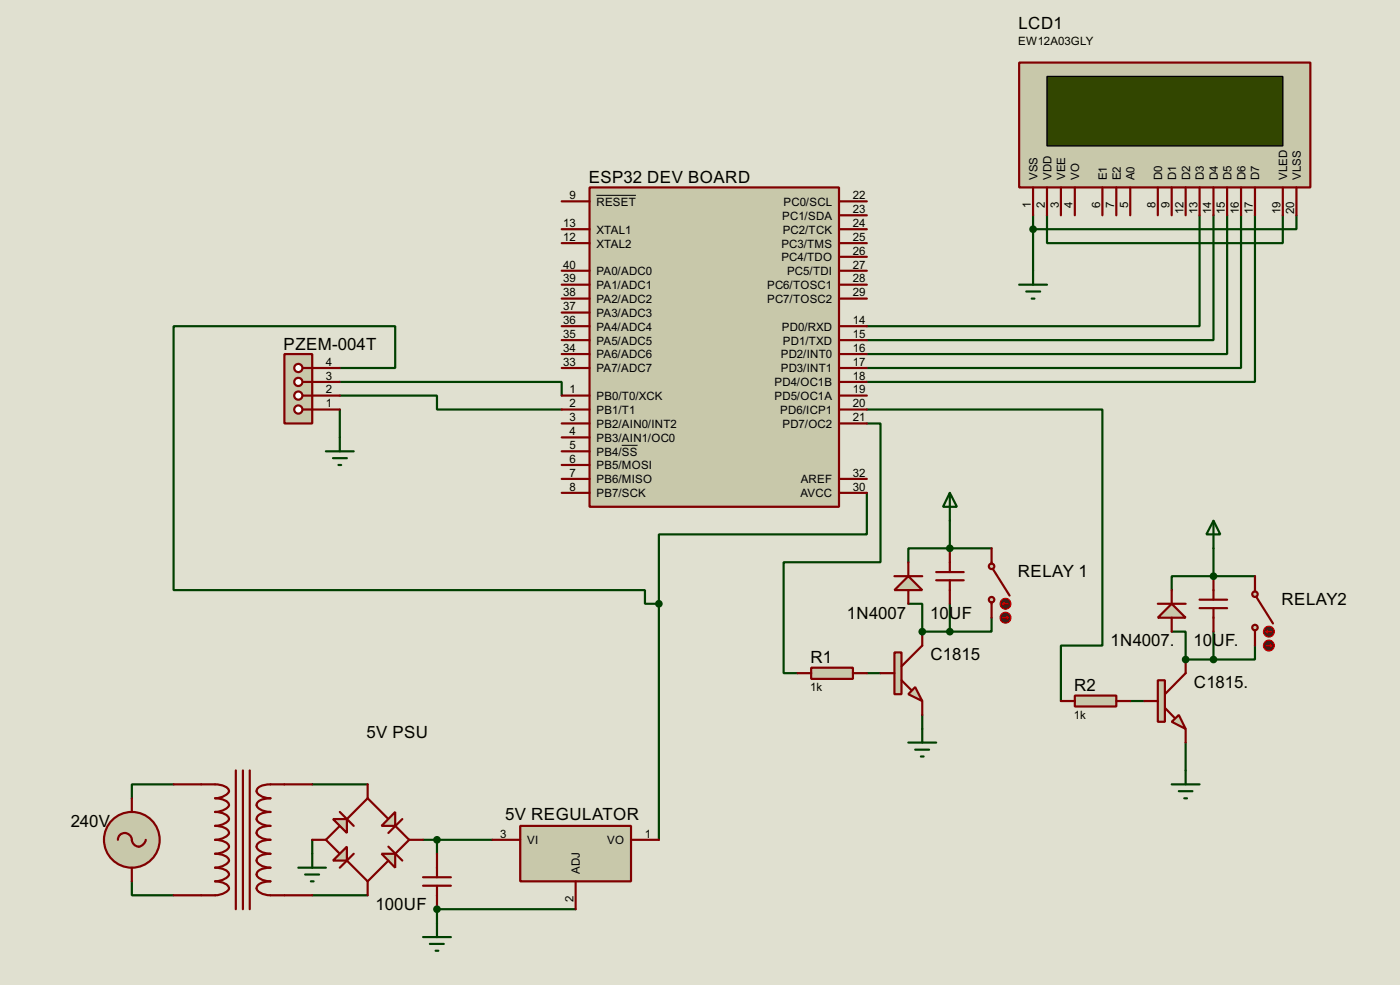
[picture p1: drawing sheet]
<svg xmlns="http://www.w3.org/2000/svg" width="256mm" height="180mm" viewBox="0 0 256 180" stroke-linecap="round" stroke-linejoin="round" font-family="sans-serif">
<path d="M0 0h256.5v180.3h-256.5z" fill="#e0e0d0"/>
<path d="M31.8 143.6h-7.6v2.5M57.2 143.6h10.2M57.2 153.7v2.6M77.5 153.7h12.7M80.1 153.7v2.6M24.2 161.3v2.6h7.6M57.2 163.9h10.2M80.1 166.4v2.6" fill="none" stroke="#004000" stroke-width=".4"/>
<circle cx="80.1" cy="166.4" r=".2" fill="#004000"/>
<g fill="none" stroke="#004000" stroke-width=".4">
<path d="M189.3 39.4v10.2M191.8 39.4v5.1h43.2v-5.1M219.8 39.4v20.3h-61M222.3 39.4v22.9h-63.5M224.8 39.4v25.4h-66M227.4 39.4v28h-68.6M229.9 39.4v30.5h-71.1M237.5 39.4v2.6h-48.2M62.3 72.4h17.8v2.6h22.8M62.3 69.9h40.6v2.5M62.3 67.4h10.1v-7.7h-40.6v48.3h86.4v2.5h2.5M62.3 75v5.1"/>
<path d="M158.8 77.5h2.5v25.4h-17.7v20.3h2.5M158.8 90.2v7.6h-38.1v12.7M120.7 110.5v43.2M158.8 123.2h2.5M80.1 166.4h25.4"/>
</g>
<circle cx="169" cy="115.6" r=".2" fill="#004000"/>
<path d="M166.4 110.5h2.6v5.1M174 100.4h-7.6v2.5M169 130.9v2.5" fill="none" stroke="#004000" stroke-width=".4"/>
<circle cx="174" cy="100.4" r=".2" fill="#004000"/>
<path d="M169 115.6h5M174 100.4h7.7M174 110.5v5.1M181.7 113.1v2.5h-7.7M207.1 128.3h2.5" fill="none" stroke="#004000" stroke-width=".4"/>
<circle cx="217.2" cy="120.7" r=".2" fill="#004000"/>
<path d="M214.7 115.6h2.5v5.1M222.3 105.5h-7.6v2.5" fill="none" stroke="#004000" stroke-width=".4"/>
<circle cx="222.3" cy="105.5" r=".2" fill="#004000"/>
<path d="M158.8 75h43.2v43.2h-7.6v10.1M174 95.3v5.1M222.3 100.4v5.1h7.6M222.3 115.6v5.1M229.9 118.2v2.5h-7.6M217.2 120.7h5.1M217.2 135.9v5.1" fill="none" stroke="#004000" stroke-width=".4"/>
<path d="M108 34.3h45.7v58.5h-45.7z" fill="#c8c8aa" stroke="#800000" stroke-width=".4"/>
<g fill="none" stroke="#800000" stroke-width=".4">
<path d="M102.9 36.9h5.1M153.7 36.9h5.1M153.7 39.4h5.1M102.9 44.5h5.1M102.9 42h5.1M102.9 59.7h5.1M102.9 49.6h5.1M102.9 52.1h5.1M102.9 54.7h5.1M102.9 57.2h5.1M153.7 44.5h5.1M153.7 42h5.1"/>
<path d="M153.7 59.7h5.1M153.7 47h5.1M153.7 49.6h5.1M153.7 52.1h5.1M153.7 54.7h5.1M102.9 72.4h5.1M102.9 75h5.1M102.9 77.5h5.1M102.9 62.3h5.1M102.9 64.8h5.1M102.9 67.4h5.1M153.7 72.4h5.1"/>
<path d="M153.7 75h5.1M153.7 77.5h5.1M153.7 62.3h5.1M153.7 64.8h5.1M153.7 67.4h5.1M153.7 69.9h5.1M102.9 80.1h5.1M102.9 82.6h5.1M102.9 85.1h5.1M102.9 87.7h5.1M102.9 90.2h5.1M153.7 87.7h5.1"/>
<path d="M153.7 90.2h5.1M31.8 143.6h7.6a3.3 3.3 0 0 1 2.4 .8 .89 .89 0 0 1-.7 1.2l-1.1 .4-.6 .1a3.3 3.3 0 0 1 2.4 .9l.2 .4a2.75 2.75 0 0 1-2.6 1.2 2.37 2.37 0 0 1 2.6 1.3 2.75 2.75 0 0 1-2.6 1.3 3.2 3.2 0 0 1 2.4 .9l.2 .4a2.75 2.75 0 0 1-2.6 1.2 3.3 3.3 0 0 1 2.4 .9 .9 .9 0 0 1-.7 1.2l-1.1 .4-.6 .1a3.3 3.3 0 0 1 2.4 .8 .89 .89 0 0 1-.7 1.2l-1.1 .4-.6 .1a3.3 3.3 0 0 1 2.4 .9l.2 .4a2.75 2.75 0 0 1-2.6 1.2 2.37 2.37 0 0 1 2.6 1.3 2.75 2.75 0 0 1-2.6 1.3h-7.6M43.2 141v25.4M44.5 141v25.4M45.8 141v25.4M57.2 143.6h-7.6a2.96 2.96 0 0 0-2.5 .8 .91 .91 0 0 0 .6 1.2l1.1 .4 .8 .1a2.96 2.96 0 0 0-2.5 .9 .88 .88 0 0 0 .6 1.2l1.1 .3 .8 .1a2.92 2.92 0 0 0-2.5 .9 .88 .88 0 0 0 .6 1.2l1.1 .4 .8 .1a2.89 2.89 0 0 0-2.5 .9 .89 .89 0 0 0 .6 1.2l1.1 .3 .8 .1a2.96 2.96 0 0 0-2.5 .9 .92 .92 0 0 0 .6 1.2l1.1 .4 .8 .1a2.96 2.96 0 0 0-2.5 .8 .91 .91 0 0 0 .6 1.2l1.1 .4 .8 .1a2.96 2.96 0 0 0-2.5 .9 .88 .88 0 0 0 .6 1.2l1.1 .3 .8 .1a2.92 2.92 0 0 0-2.5 .9 .88 .88 0 0 0 .6 1.2l1.1 .4 .8 .1h7.6"/>
</g>
<path d="M109.3 35.8h7.2M113.9 81.5h2.9" fill="none" stroke="#000" stroke-width=".18"/>
<path d="M69.9 156.3h2.5v2.5z" fill="#c8c8aa" stroke="#800000" stroke-width=".4"/>
<path d="M62.3 148.6l2.5 2.6M62.3 151.2l-2.6 2.5 2.6 2.6M63.6 149.9l3.8-3.8 3.8 3.8M63.6 157.5l3.8 3.8 3.8-3.8M64.8 156.3l-2.5 2.5M71.2 155l2.5 2.5M72.4 151.2l2.6 2.5-2.6 2.6M73.7 149.9l-2.5 2.6" fill="none" stroke="#800000" stroke-width=".4"/>
<g fill="#c8c8aa" stroke="#800000" stroke-width=".4">
<path d="M72.4 148.6v2.6h-2.5z"/>
<path d="M61 149.9h2.6v2.6z"/>
<path d="M63.6 155v2.5h-2.6z"/>
</g>
<path d="M57.2 153.7h2.5M67.4 143.6v2.5M75 153.7h2.5M67.4 161.3v2.6" fill="none" stroke="#800000" stroke-width=".4"/>
<circle cx="24.1" cy="153.7" r="5.1" fill="#c8c8aa" stroke="#800000" stroke-width=".4"/>
<path d="M21.6 153.7a1.32 1.32 0 0 1 1.5-1.2 1.32 1.32 0 0 1 1.1 1.5 1.27 1.27 0 0 0 1.4 .9 1.27 1.27 0 0 0 1.1-1.2M24.2 146.1v2.5M24.2 158.8v2.5M80.1 156.3v4.3M77.5 162.1h5.1M77.5 160.6h5.1M80.1 162.1v4.3" fill="none" stroke="#800000" stroke-width=".4"/>
<path d="M54.7 158.8h5M57.2 156.3v2.5M55.9 160.1h2.6M57 161.3h.5M77.5 171.5h5.1M78.8 172.8h2.5M79.8 174h.5M80.1 169v2.5" fill="none" stroke="#004000" stroke-width=".4"/>
<path d="M95.3 151.2h20.3v10.1h-20.3z" fill="#c8c8aa" stroke="#800000" stroke-width=".4"/>
<path d="M90.2 153.7h5.1M115.6 153.7h5.1M105.5 161.3v5.1" fill="none" stroke="#800000" stroke-width=".4"/>
<g fill="#004000" stroke="#004000" stroke-width=".4">
<circle cx="80" cy="153.7" r=".5"/>
<circle cx="80" cy="166.4" r=".5"/>
</g>
<path d="M186.7 11.5h53.4v22.8h-53.4z" fill="#c8c8aa" stroke="#800000" stroke-width=".4"/>
<path d="M191.8 14h43.2v12.7h-43.2z" fill="#324600" stroke="#000" stroke-width=".25"/>
<g fill="none" stroke="#800000" stroke-width=".4">
<path d="M189.3 34.3v5.1M191.8 34.3v5.1M194.4 34.3v5.1M196.9 34.3v5.1M202 34.3v5.1M204.5 34.3v5.1M207.1 34.3v5.1M212.1 34.3v5.1M214.7 34.3v5.1M217.2 34.3v5.1M219.8 34.3v5.1M222.3 34.3v5.1"/>
<path d="M224.8 34.3v5.1M227.4 34.3v5.1M229.9 34.3v5.1M235 34.3v5.1M237.5 34.3v5.1"/>
</g>
<path d="M186.7 52.1h5.1M188 53.4h2.6M189 54.7h.5M189.3 49.6v2.5" fill="none" stroke="#004000" stroke-width=".4"/>
<circle cx="189.2" cy="42" r=".5" fill="#004000" stroke="#004000" stroke-width=".4"/>
<path d="M52.1 64.8h5.1v12.7h-5.1z" fill="#c8c8aa" stroke="#800000" stroke-width=".4"/>
<path d="M55.4 75h1.8" fill="none" stroke="#800000" stroke-width=".4"/>
<circle cx="54.6" cy="75" r=".75" fill="#feffff" stroke="#800000" stroke-width=".4"/>
<path d="M55.4 72.4h1.8" fill="none" stroke="#800000" stroke-width=".4"/>
<circle cx="54.6" cy="72.4" r=".75" fill="#feffff" stroke="#800000" stroke-width=".4"/>
<path d="M55.4 69.9h1.8" fill="none" stroke="#800000" stroke-width=".4"/>
<circle cx="54.6" cy="69.9" r=".75" fill="#feffff" stroke="#800000" stroke-width=".4"/>
<path d="M55.4 67.4h1.8" fill="none" stroke="#800000" stroke-width=".4"/>
<circle cx="54.6" cy="67.4" r=".75" fill="#feffff" stroke="#800000" stroke-width=".4"/>
<path d="M57.2 75h5.1M57.2 72.4h5.1M57.2 69.9h5.1M57.2 67.4h5.1" fill="none" stroke="#800000" stroke-width=".4"/>
<path d="M59.7 82.6h5.1M61 83.9h2.6M62 85.1h.5M62.3 80.1v2.5" fill="none" stroke="#004000" stroke-width=".4"/>
<circle cx="120.7" cy="110.5" r=".5" fill="#004000" stroke="#004000" stroke-width=".4"/>
<path d="M148.6 122.2h7.7v2.1h-7.7z" fill="#c8c8aa" stroke="#800000" stroke-width=".4"/>
<path d="M146.1 123.2h2.5M156.3 123.2h2.5" fill="none" stroke="#800000" stroke-width=".4"/>
<path d="M167.7 125.8l1.3 2.5-2.6-1.2z" fill="#c8c8aa" stroke="#800000" stroke-width=".4"/>
<path d="M163.9 119.4h1.3v7.7h-1.3z" fill="#c8c8aa" stroke="#800000" stroke-width=".4"/>
<path d="M169 115.6v2.6l-3.8 3.8M171.5 106.2h5.1M171.5 104.7h5.1M174 100.4v4.3M174 106.2v4.3M161.3 123.2h2.6M165.2 124.5l1.7 1.8M169 128.3v2.6" fill="none" stroke="#800000" stroke-width=".4"/>
<g fill="#c8c8aa" stroke="#800000" stroke-width=".4">
<circle cx="181.6" cy="109.8" r=".5"/>
<circle cx="181.6" cy="103.7" r=".5"/>
</g>
<path d="M181.7 100.4v2.8M181.7 110.3v2.8M181.9 104.2l3.1 4.8" fill="none" stroke="#800000" stroke-width=".4"/>
<circle cx="184.2" cy="110.5" r="1" fill="#400000" stroke="#f00" stroke-width=".2"/>
<path d="M183.7 110.5l.3 .3M183.7 110.5h1M184 110.3l-.3 .2" fill="none" stroke="#f00" stroke-width=".2"/>
<circle cx="184.2" cy="113.1" r="1" fill="#400000" stroke="#f00" stroke-width=".2"/>
<path d="M183.7 113.1h1M184.5 112.8l.2 .3M184.7 113.1l-.2 .2" fill="none" stroke="#f00" stroke-width=".2"/>
<path d="M166.4 105.5l2.6 2.5h-5.1z" fill="#c8c8aa" stroke="#800000" stroke-width=".4"/>
<path d="M163.9 105.5h5.1M166.4 102.9v2.6M166.4 108v2.5" fill="none" stroke="#800000" stroke-width=".4"/>
<g fill="#004000" stroke="#004000" stroke-width=".4">
<circle cx="168.9" cy="115.6" r=".5"/>
<circle cx="174" cy="100.4" r=".5"/>
<circle cx="174" cy="115.6" r=".5"/>
</g>
<path d="M166.4 135.9h5.1M167.7 137.2h2.5M168.7 138.5h.5M169 133.4v2.5" fill="none" stroke="#004000" stroke-width=".4"/>
<path d="M196.9 127.3h7.6v2h-7.6z" fill="#c8c8aa" stroke="#800000" stroke-width=".4"/>
<path d="M194.4 128.3h2.5M204.5 128.3h2.6" fill="none" stroke="#800000" stroke-width=".4"/>
<path d="M214.7 132.1l1.3-1.2 1.2 2.5z" fill="#c8c8aa" stroke="#800000" stroke-width=".4"/>
<path d="M212.1 124.5h1.3v7.6h-1.3z" fill="#c8c8aa" stroke="#800000" stroke-width=".4"/>
<path d="M219.8 111.3h5M219.8 109.8h5M222.3 105.5v4.3M222.3 111.3v4.3M209.6 128.3h2.5M213.4 129.6l1.8 1.8M217.2 120.7v2.5l-3.8 3.9M217.2 133.4v2.5" fill="none" stroke="#800000" stroke-width=".4"/>
<g fill="#c8c8aa" stroke="#800000" stroke-width=".4">
<circle cx="229.9" cy="114.9" r=".5"/>
<circle cx="229.9" cy="108.8" r=".5"/>
</g>
<path d="M229.9 105.5v2.8M229.9 115.4v2.8M230.2 109.3l3 4.8" fill="none" stroke="#800000" stroke-width=".4"/>
<circle cx="232.4" cy="115.6" r="1" fill="#400000" stroke="#f00" stroke-width=".2"/>
<path d="M232 115.6l.2 .3M232 115.6h1M232.2 115.4l-.2 .2" fill="none" stroke="#f00" stroke-width=".2"/>
<circle cx="232.4" cy="118.2" r="1" fill="#400000" stroke="#f00" stroke-width=".2"/>
<path d="M232 118.2h1M232.7 117.9l.3 .3M233 118.2l-.3 .2" fill="none" stroke="#f00" stroke-width=".2"/>
<path d="M214.7 110.5l2.5 2.6h-5.1z" fill="#c8c8aa" stroke="#800000" stroke-width=".4"/>
<path d="M212.1 110.5h5.1M214.7 108v2.5M214.7 113.1v2.5" fill="none" stroke="#800000" stroke-width=".4"/>
<g fill="#004000" stroke="#004000" stroke-width=".4">
<circle cx="217.2" cy="120.7" r=".5"/>
<circle cx="222.3" cy="105.5" r=".5"/>
<circle cx="222.3" cy="120.7" r=".5"/>
</g>
<path d="M174 90.2l1.3 2.6h-2.5zM174 90.2v5.1M222.3 95.3l1.3 2.5h-2.6zM222.3 95.3v5.1M214.7 143.6h5.1M216 144.8h2.5M217 146.1h.5M217.2 141v2.6" fill="none" stroke="#004000" stroke-width=".4"/>
<g font-size="3.5">
<text x="186.6" y="5.3">LCD1</text>
<text x="107.9" y="33.5">ESP32 DEV BOARD</text>
<text x="52" y="64">PZEM-004T</text>
<text x="186.5" y="105.6">RELAY 1</text>
<text x="155.2" y="113.2">1N4007</text>
<text x="170.4" y="113.2">10UF</text>
<text x="234.8" y="110.7">RELAY2</text>
<text x="203.5" y="118.3">1N4007.</text>
<text x="218.7" y="118.3">10UF.</text>
<text x="148.5" y="121.4">R1</text>
<text x="170.5" y="120.9">C1815</text>
<text x="218.7" y="125.9">C1815.</text>
<text x="196.8" y="126.5">R2</text>
<text x="67.2" y="135.1">5V PSU</text>
<text x="13" y="151.3">240V</text>
<text x="92.6" y="150.1">5V REGULATOR</text>
<text x="68.8" y="166.6">100UF</text>
</g>
<g font-size="2.4">
<text x="186.5" y="8.2">EW12A03GLY</text>
<text x="190.1" y="33" transform="rotate(-90 190.1 33)">VSS</text>
<text x="192.6" y="33" transform="rotate(-90 192.6 33)">VDD</text>
<text x="195.2" y="33" transform="rotate(-90 195.2 33)">VEE</text>
<text x="197.7" y="33" transform="rotate(-90 197.7 33)">VO</text>
<text x="202.8" y="33" transform="rotate(-90 202.8 33)">E1</text>
<text x="205.3" y="33" transform="rotate(-90 205.3 33)">E2</text>
<text x="207.9" y="33" transform="rotate(-90 207.9 33)">A0</text>
<text x="212.9" y="33" transform="rotate(-90 212.9 33)">D0</text>
<text x="215.5" y="33" transform="rotate(-90 215.5 33)">D1</text>
<text x="218" y="33" transform="rotate(-90 218 33)">D2</text>
<text x="220.6" y="33" transform="rotate(-90 220.6 33)">D3</text>
<text x="223.1" y="33" transform="rotate(-90 223.1 33)">D4</text>
<text x="225.6" y="33" transform="rotate(-90 225.6 33)">D5</text>
<text x="228.2" y="33" transform="rotate(-90 228.2 33)">D6</text>
<text x="230.7" y="33" transform="rotate(-90 230.7 33)">D7</text>
<text x="235.8" y="33" transform="rotate(-90 235.8 33)">VLED</text>
<text x="238.3" y="33" transform="rotate(-90 238.3 33)">VLSS</text>
<text x="103.2" y="41.6">13</text>
<text x="104.3" y="36.5">9</text>
<text x="109.3" y="37.7">RESET</text>
<text x="143.3" y="40.2">PC1/SDA</text>
<text x="143.5" y="37.7">PC0/SCL</text>
<text x="156.3" y="36.5">22</text>
<text x="156.3" y="39">23</text>
<text x="156.3" y="41.6">24</text>
<text x="188.9" y="38" transform="rotate(-90 188.9 38)">1</text>
<text x="191.4" y="38" transform="rotate(-90 191.4 38)">2</text>
<text x="194" y="38" transform="rotate(-90 194 38)">3</text>
<text x="196.5" y="38" transform="rotate(-90 196.5 38)">4</text>
<text x="201.6" y="38" transform="rotate(-90 201.6 38)">6</text>
<text x="204.1" y="38" transform="rotate(-90 204.1 38)">7</text>
<text x="206.7" y="38" transform="rotate(-90 206.7 38)">5</text>
<text x="211.7" y="38" transform="rotate(-90 211.7 38)">8</text>
<text x="214.3" y="38" transform="rotate(-90 214.3 38)">9</text>
<text x="216.8" y="39.2" transform="rotate(-90 216.8 39.2)">12</text>
<text x="219.4" y="39.2" transform="rotate(-90 219.4 39.2)">13</text>
<text x="221.9" y="39.2" transform="rotate(-90 221.9 39.2)">14</text>
<text x="224.4" y="39.2" transform="rotate(-90 224.4 39.2)">15</text>
<text x="227" y="39.2" transform="rotate(-90 227 39.2)">16</text>
<text x="229.5" y="39.2" transform="rotate(-90 229.5 39.2)">17</text>
<text x="234.6" y="39.2" transform="rotate(-90 234.6 39.2)">19</text>
<text x="237.1" y="39.2" transform="rotate(-90 237.1 39.2)">20</text>
<text x="103.2" y="44.1">12</text>
<text x="109.3" y="45.3">XTAL2</text>
<text x="109.3" y="42.7">XTAL1</text>
<text x="143.1" y="45.3">PC3/TMS</text>
<text x="143.1" y="47.8">PC4/TDO</text>
<text x="143.4" y="42.7">PC2/TCK</text>
<text x="156.3" y="44.1">25</text>
<text x="156.3" y="46.6">26</text>
<text x="103.2" y="51.7">39</text>
<text x="103.2" y="49.2">40</text>
<text x="109.3" y="52.9">PA1/ADC1</text>
<text x="109.3" y="50.4">PA0/ADC0</text>
<text x="140.5" y="52.9">PC6/TOSC1</text>
<text x="144.2" y="50.4">PC5/TDI</text>
<text x="156.3" y="49.2">27</text>
<text x="156.3" y="51.7">28</text>
<text x="103.2" y="59.3">36</text>
<text x="103.2" y="56.8">37</text>
<text x="103.2" y="54.3">38</text>
<text x="109.3" y="58">PA3/ADC3</text>
<text x="109.3" y="55.4">PA2/ADC2</text>
<text x="140.5" y="55.4">PC7/TOSC2</text>
<text x="156.3" y="59.3">14</text>
<text x="156.3" y="54.3">29</text>
<text x="103.2" y="64.4">34</text>
<text x="103.2" y="61.9">35</text>
<text x="109.3" y="65.6">PA6/ADC6</text>
<text x="109.3" y="63.1">PA5/ADC5</text>
<text x="109.3" y="60.5">PA4/ADC4</text>
<text x="143" y="65.6">PD2/INT0</text>
<text x="143.2" y="60.5">PD0/RXD</text>
<text x="143.4" y="63.1">PD1/TXD</text>
<text x="156.3" y="61.9">15</text>
<text x="156.3" y="64.4">16</text>
<text x="59.7" y="72">2</text>
<text x="59.7" y="69.5">3</text>
<text x="59.7" y="67">4</text>
<text x="103.2" y="67">33</text>
<text x="104.3" y="72">1</text>
<text x="109.3" y="68.1">PA7/ADC7</text>
<text x="141.9" y="70.7">PD4/OC1B</text>
<text x="143" y="68.1">PD3/INT1</text>
<text x="156.3" y="67">17</text>
<text x="156.3" y="69.5">18</text>
<text x="156.3" y="72">19</text>
<text x="59.7" y="74.6">1</text>
<text x="104.3" y="74.6">2</text>
<text x="104.3" y="77.1">3</text>
<text x="109.3" y="73.2">PB0/T0/XCK</text>
<text x="109.3" y="75.8">PB1/T1</text>
<text x="141.9" y="73.2">PD5/OC1A</text>
<text x="142.9" y="75.8">PD6/ICP1</text>
<text x="156.3" y="74.6">20</text>
<text x="156.3" y="77.1">21</text>
<text x="104.3" y="79.7">4</text>
<text x="104.3" y="82.2">5</text>
<text x="109.3" y="78.3">PB2/AIN0/INT2</text>
<text x="109.3" y="80.8">PB3/AIN1/OC0</text>
<text x="109.3" y="83.4">PB4/SS</text>
<text x="143.3" y="78.3">PD7/OC2</text>
<text x="104.3" y="84.7">6</text>
<text x="104.3" y="87.3">7</text>
<text x="104.3" y="89.8">8</text>
<text x="109.3" y="85.9">PB5/MOSI</text>
<text x="109.3" y="88.5">PB6/MISO</text>
<text x="146.7" y="88.5">AREF</text>
<text x="156.3" y="87.3">32</text>
<text x="156.3" y="89.8">30</text>
<text x="109.3" y="91">PB7/SCK</text>
<text x="146.6" y="91">AVCC</text>
<text x="148.4" y="126.5">1k</text>
<text x="196.7" y="131.5">1k</text>
<text x="91.6" y="153.3">3</text>
<text x="96.6" y="154.5">VI</text>
<text x="111.2" y="154.5">VO</text>
<text x="118.2" y="153.3">1</text>
<text x="106.2" y="160" transform="rotate(-90 106.2 160)">ADJ</text>
<text x="105.1" y="165" transform="rotate(-90 105.1 165)">2</text>
</g>
</svg>
